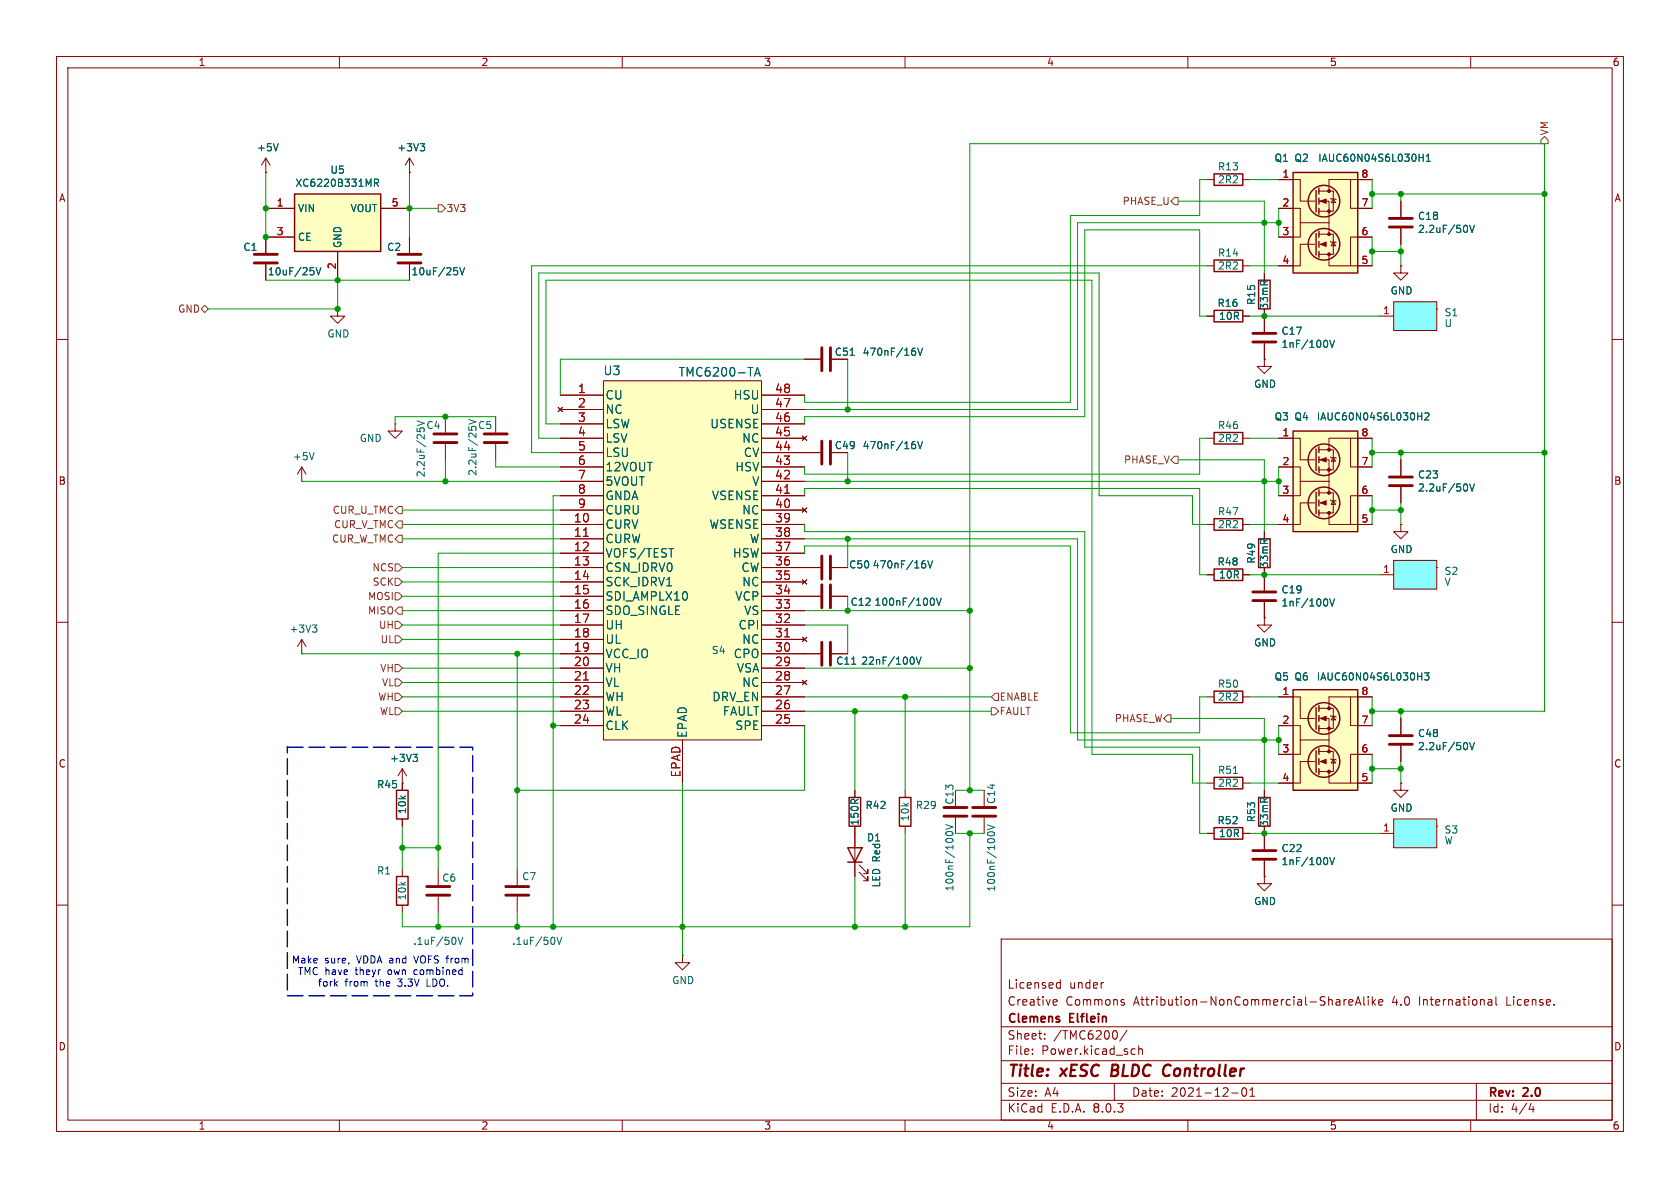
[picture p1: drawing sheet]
<svg xmlns="http://www.w3.org/2000/svg" width="297mm" height="210mm" viewBox="0 0 297 210" stroke-linecap="round" stroke-linejoin="round" font-family="sans-serif">
<g fill="none" stroke="#840000" stroke-width=".18">
<path d="M10 10h277v190h-277zM12 12h273v186h-273zM60 10v2M110 10v2M160 10v2M210 10v2M260 10v2M10 60h2M285 60h2M69.8 74.9v1.3h1.3l-1.3 1.3-1.2-1.3h1.2M69.8 74.9h.1M78.7 73.7v2.8"/>
<path d="M78.7 78.5v2.8M213.4 92.7h1.2M219.7 92.7h1.3M10 110h2M285 110h2M10 160h2M285 160h2M177 166h108v32h-108zM186.4 176.7l.4 .1 .1 .3-.7 .1M186.8 177.6l-.4 .1M186.9 174.6h.6M186.9 173.8h.6"/>
<path d="M187.5 173.2v1.5M195 173.7h.1M198.4 177.2l.3 .1 .1 .2-.2 .2h-.3M198.4 176.7l.3 .1M237.6 176.7v1M238 176.7l-.3 .1-.1 .2M238.5 177.2l.7-.1-.1-.3-.4-.1-.2 .2v.7h.6M239.6 177.7l.5-1.5 .5 1.5M239.7 177.3h.8M241.1 176.2v1.3l.2 .2M241.9 176.2v.1M241.9 176.7v1"/>
<path d="M242.6 176.2v1.5M242.7 177.1l.5 .6M243.2 176.7l-.6 .6M243.7 177.2l.8-.1-.1-.3-.4-.1-.3 .2 .1 .7h.6M263.1 177.6h.6M263.1 176.8h.6v.9M263.7 177.1l-.6 .1M264.5 176.2v1.3l.2 .2M60 198v2M110 198v2M160 198v2M177 194.5h108"/>
<path d="M177 191.5h108M177 187.5h108M177 181.5h108M182.5 186.3v.1M182.5 185.5v.1M184.7 183.6v.1M184.7 182.8v.1M197 191.5v3M197.3 182.3l.2 .5-.2 .8M199.2 182.1l-1.2 2M200.2 185.4l.5 .1M200.7 186.3l-.5 .1"/>
<path d="M201.3 185.5l.2-.1 .4 .1 .1 .9M201.3 184.9v1.5M210 198v2M217.7 193.2h1.2M219.7 192.4l.2-.1a.81 .81 0 0 1 .6 .6 .81 .81 0 0 1-.3 .8l-.2 .1a.81 .81 0 0 1-.3-1.4zM221 193.8h.8M221 192.7l.4-.4v1.5M260 198v2M261 191.5v6.5M270.7 195l-.4 1.1h.9M271 195.6v1"/>
</g>
<path d="M196.7 188.2l-.3 2h.8M206.6 188.2l-.5 .1M206.6 190.1l-.4 .1" fill="none" stroke="#840000" stroke-width=".4"/>
<path d="M76.7 76.7h4.1M76.7 78.2h4.1" fill="none" stroke="#840000" stroke-width=".51"/>
<path d="M73.7 75.7v.6M73.7 74.4l1.3 .4-1.3 .4M74.8 75.6h-.3l-.3 .3" fill="none" stroke="#006464" stroke-width=".18"/>
<path d="M214.6 91.7h5.1v2h-5.1z" fill="none" stroke="#840000" stroke-width=".25"/>
<path d="M228.6 30.5h11.4v17.8h-11.4z" fill="#ffffc2"/>
<g fill="none" stroke="#840000" stroke-width=".25">
<path d="M228.6 30.5h11.4v17.8h-11.4zM232.7 33.7v3.8M233.2 33.3v1M233.2 35.1v1M233.2 36.8v1M232.7 41.3v3.8M233.2 40.9v1M233.2 42.7v1M233.2 44.5v1"/>
<circle cx="234.1" cy="35.6" r="2.79"/>
<circle cx="234.1" cy="43.2" r="2.79"/>
</g>
<g fill="#840000" stroke="#840000" stroke-width=".18">
<path d="M233.4 43.2l1-.4v.8z"/>
<path d="M233.4 35.6l1-.4v.7z"/>
<circle cx="234.9" cy="45" r=".25"/>
<circle cx="234.9" cy="41.4" r=".25"/>
<circle cx="234.9" cy="37.3" r=".25"/>
<circle cx="234.9" cy="33.8" r=".25"/>
</g>
<g fill="none" stroke="#840000" stroke-width=".18">
<path d="M47 30.5h.1M47 27.9l-.8 1.3M47 27.9v2.6M47 27.9l.8 1.3M226.1 36.8h3.8v2.6M226.1 31.8h3.8v3.8h2.5M229.9 39.4v2.5h-3.8M229.9 39.4h5M233.2 35.6h1.7v3.8M233.2 33.8h2.5v3.5h-2.5M234.9 39.4v2M235.2 35.1l.1 .1h.8l.1 .1"/>
<path d="M235.7 35.2l.4 .6h-.8zM238.8 31.8v5h1.2M240 31.8v5M240 36.8h2.6M242.6 31.8h-7.7v2M247.6 35.6v2.8M232.4 43.2h-2.5v3.8h-3.8M233.2 41.4h2.5v3.6h-2.5M235 45l-.1 2h7.7M235.2 42.7l.1 .1h.8l.1 .1M235.7 42.8l.4 .6h-.8zM242.6 41.9h-3.8v5.1"/>
<path d="M247.6 40.4v2.8M142.2 115.6h2.8M147.1 115.6h2.8M120.6 168.9v1.3h1.3l-1.3 1.3-1.2-1.3h1.2M120.6 168.9h.1"/>
</g>
<path d="M49.2 25.4l-.4 1.3M250.9 27.9h.7M251.6 27.2v1.3M252.1 28.5h.8M252.1 27.6l.4-.4v1.3M259.3 39.9l.2 .4-.2 .7M259.8 39.8l.4 1.3 .5-1.3M150.6 117.4h.7M161.3 116.1a.79 .79 0 0 1 0 1.3M162 116.1l.4 1.3 .4-1.3" fill="none" stroke="#006464" stroke-width=".18"/>
<path d="M245.6 38.6h4.1M245.6 40.1h4.1M145.3 113.5v4.1M146.8 113.5v4.1" fill="none" stroke="#840000" stroke-width=".51"/>
<path d="M246.4 53.3h7.6v5.1h-7.6z" fill="#8bfdff"/>
<path d="M243.8 55.9h2.6M246.4 53.3h7.6v5.1h-7.6zM247.6 47v1.3h1.3l-1.3 1.2-1.2-1.2h1.2M247.6 47h.1M254 54.6h.1" fill="none" stroke="#840000" stroke-width=".18"/>
<path d="M228.6 76.2h11.4v17.8h-11.4z" fill="#ffffc2"/>
<g fill="none" stroke="#840000" stroke-width=".25">
<path d="M228.6 76.2h11.4v17.8h-11.4zM232.7 79.4v3.8M233.2 79v1M222.5 95.3h2v5h-2zM232.7 87v3.8M233.2 80.8v1M233.2 82.6v1M233.2 86.6v1M233.2 88.4v1M233.2 90.2v1M214.6 100.6h5.1v2h-5.1z"/>
<circle cx="234.1" cy="88.9" r="2.79"/>
<circle cx="234.1" cy="81.3" r="2.79"/>
</g>
<g fill="#840000" stroke="#840000" stroke-width=".18">
<path d="M233.4 88.9l1-.4v.8z"/>
<path d="M233.4 81.3l1-.4v.8z"/>
<circle cx="234.9" cy="90.7" r=".25"/>
<circle cx="234.9" cy="87.1" r=".25"/>
<circle cx="234.9" cy="83.1" r=".25"/>
<circle cx="234.9" cy="79.5" r=".25"/>
</g>
<g fill="none" stroke="#840000" stroke-width=".18">
<path d="M223.5 55.9v2.8M223.5 63.5v1.3h1.3l-1.3 1.2-1.3-1.2h1.3M223.5 63.5h.1M223.5 60.7v2.8M226.1 77.5h3.8v3.8h2.5M233.2 79.5h2.5v3.6h-2.5M238.8 77.5v5.1h1.2M240 77.5v5.1M242.6 77.5h-7.7v2M223.5 94v1.3M226.1 82.6h3.8v2.5M229.9 85.1v2.5h-3.8"/>
<path d="M229.9 85.1h5M232.4 88.9h-2.5v3.8h-3.8M233.2 81.3h1.7v3.8M233.2 87.1h2.5v3.6h-2.5M234.9 85.1v2M235 90.7l-.1 2h7.7M235.2 88.4l.1 .1h.8l.1 .1M235.2 80.8l.1 .1h.8l.1 .1M235.7 88.5l.4 .7h-.8zM235.7 80.9l.4 .6h-.8zM240 82.6h2.6M242.6 87.6h-3.8v5.1"/>
<path d="M213.4 101.6h1.2M219.7 101.6h1.3M223.5 109.2v1.3h1.3l-1.3 1.3-1.3-1.3h1.3M223.5 109.2h.1M223.5 100.3v4.1M223.5 106.4v2.8"/>
</g>
<path d="M234.7 60.4v.8M235.1 60.1l.4 1.3 .4-1.3M250.6 73.6h.8M251.4 73v1.2M251.9 73.1l.5-.1 .2 .3-.8 .9h.8M234.7 106.1v.8M235.1 105.9l.4 1.2 .4-1.2" fill="none" stroke="#006464" stroke-width=".18"/>
<path d="M221.5 58.9h4.1M221.5 60.5h4.1M221.5 106.2h4.1M221.5 104.6h4.1" fill="none" stroke="#840000" stroke-width=".51"/>
<path d="M52.1 34.3h15.2v10.2h-15.2z" fill="#ffffc2"/>
<path d="M52.1 34.3h15.2v10.2h-15.2zM222.5 141h2v5.1h-2z" fill="none" stroke="#840000" stroke-width=".25"/>
<g fill="none" stroke="#840000" stroke-width=".18">
<path d="M47 36.8h5.1M67.3 36.8h5.1M72.4 30.5h.1M72.4 27.9l-.8 1.3M72.4 27.9v2.6M72.4 27.9l.8 1.3M47 46.7v2.8M52.1 41.9h-5.1v2.8M59.7 54.6v1.3h1.3l-1.3 1.3-1.3-1.3h1.3M59.7 54.6h.1M59.7 44.5v5M72.4 41.9v2.8"/>
<path d="M72.4 46.7v2.8M223.5 139.7v1.3M223.5 146.1v4M223.5 152.1v2.8"/>
</g>
<path d="M66.2 32.3h.6l.1-.2v-.3l-.7-.1v1.2M66.5 32.3l.4 .6M74.3 25.4h.8l-.5 .5M74.8 25.9l.3 .2v.3l-.3 .3M55.5 47.9v.6M55.9 47.3l.4 1.3 .4-1.3M80.9 47.9v.6M81.3 47.3l.4 1.3 .4-1.3M234.7 151.8v.8M235.1 151.6l.4 1.3 .4-1.3" fill="none" stroke="#006464" stroke-width=".18"/>
<path d="M45 46.5h4M45 45h4M70.4 46.5h4M70.4 45h4M221.5 151.9h4.1M221.5 150.4h4.1" fill="none" stroke="#840000" stroke-width=".51"/>
<path d="M116.9 112.1h7.6v6.9h-7.6z" fill="#8bfdff"/>
<path d="M213.4 47h1.2M219.7 47h1.3M116.9 112.1h7.6v6.9h-7.6zM124.5 116.8h.1M174 139.7v2.8M168.9 144.5v2.8M174 144.5v2.8" fill="none" stroke="#840000" stroke-width=".18"/>
<path d="M166.9 142.7h4M166.9 144.3h4M172 142.7h4M172 144.3h4" fill="none" stroke="#840000" stroke-width=".51"/>
<path d="M167.2 145.8l1.3 .4-1.3 .4M167.3 147.5l-.1-.1a.68 .68 0 0 1 .6-.4 .68 .68 0 0 1 .7 .4l-.1 .1M174.6 145.8l1.2 .5-1.2 .4M174.6 147.6v-.1a.68 .68 0 0 1 .6-.5 .68 .68 0 0 1 .6 .5v.1" fill="none" stroke="#006464" stroke-width=".18"/>
<path d="M214.6 46h5.1v2h-5.1z" fill="none" stroke="#840000" stroke-width=".25"/>
<path d="M228.6 121.9h11.4v17.8h-11.4z" fill="#ffffc2"/>
<g fill="none" stroke="#840000" stroke-width=".25">
<path d="M214.6 54.9h5.1v2h-5.1zM222.5 49.5h2v5.1h-2zM214.6 76.5h5.1v2h-5.1zM70.1 139.7h2v5.1h-2zM214.6 137.4h5.1v2h-5.1zM214.6 122.2h5.1v2h-5.1zM228.6 121.9h11.4v17.8h-11.4zM232.7 125.1v3.8M232.7 132.7v3.8M233.2 124.7v1M233.2 126.5v1M233.2 128.3v1"/>
<path d="M233.2 132.3v1.1M233.2 134.1v1M233.2 135.9v1M70.1 154.9h2v5.1h-2zM149.9 149.9h2.5l-1.3 2.5zM149.9 152.4h2.5M150.1 141h2v5.1h-2zM159 141h2v5.1h-2zM214.6 146.3h5.1v2h-5.1z"/>
<circle cx="234.1" cy="127" r="2.79"/>
<circle cx="234.1" cy="134.6" r="2.79"/>
</g>
<g fill="#840000" stroke="#840000" stroke-width=".18">
<path d="M233.4 134.6l1-.4v.8z"/>
<path d="M233.4 127l1-.4v.8z"/>
<circle cx="234.9" cy="136.4" r=".25"/>
<circle cx="234.9" cy="132.8" r=".25"/>
<circle cx="234.9" cy="128.8" r=".25"/>
<circle cx="234.9" cy="125.2" r=".25"/>
</g>
<g fill="none" stroke="#840000" stroke-width=".18">
<path d="M213.4 55.9h1.2M219.7 55.9h1.3M223.5 48.3v1.2M223.5 54.6v1.3M213.4 77.5h1.2M219.7 77.5h1.3M53.3 115.6h.1M53.3 113l-.7 1.3M53.3 113v2.6M53.3 113l.8 1.3M142.2 100.3h2.8M142.2 105.4h2.8"/>
<path d="M147.1 100.3h2.8M147.1 105.4h2.8M71.1 138.4h.1M71.1 135.9l-.7 1.3M71.1 135.9v3.8M71.1 135.9l.8 1.3M151.1 139.7v1.3M160 139.7v1.3M213.4 123.2h1.2M213.4 138.4h1.2M219.7 123.2h1.3M219.7 138.4h1.3"/>
<path d="M226.1 128.3h3.8v2.5M226.1 123.2h3.8v3.8h2.5M229.9 130.8v2.6h-3.8M229.9 130.8h5M232.4 134.6h-2.5v3.8h-3.8M233.2 127h1.7v3.8M233.2 132.8h2.5v3.6h-2.5M233.2 125.2h2.5v3.6h-2.5M234.9 130.8v2M235 136.5l-.1 1.9h7.7M235.2 134.1l.1 .1h.8l.1 .2M235.2 126.5l.1 .1h.8l.1 .1"/>
<path d="M235.7 134.2l.4 .7h-.8zM235.7 126.6l.4 .7h-.8zM238.8 123.2v5.1h1.2M240 123.2v5.1M240 128.3h2.6M242.6 133.4h-3.8v5M242.6 123.2h-7.7v2M247.6 138.4v1.3h1.3l-1.3 1.3-1.2-1.3h1.2M247.6 138.4h.1M71.1 144.8v1.3M71.1 153.7v1.2M77.5 153.7v2.8"/>
<path d="M77.5 158.5v2.8M91.4 153.7v2.8M91.4 158.5v2.8M151.1 146.1v8.8M151.9 154.2l1.5 1.5v-.8v.8h-.7M151.9 152.9l1.5 1.5v-.7v.7h-.7M160 146.1v1.2M213.4 147.3h1.2M219.7 147.3h1.3M223.5 154.9v1.3h1.3l-1.3 1.3-1.3-1.3h1.3M223.5 154.9h.1M71.1 160v1.3"/>
</g>
<g fill="none" stroke="#006464" stroke-width=".18">
<path d="M163.3 99.1h.2M163.4 99.6l.3 .3v.3l-.3 .2M164 99.1l.4 1.3 .5-1.3M55.2 110.5h.8l-.4 .5M55.8 111l.2 .2v.3l-.2 .3M164.6 105.8l.2-.1a.68 .68 0 0 1 .4 .7 .68 .68 0 0 1-.4 .6l-.2-.1M165.5 105.7l.5 1.3 .4-1.3M250.6 119.5h.8M251.4 118.9v1.3M251.8 118.9h.8l-.4 .5 .4 .1v.6l-.2 .1-.6-.1M73 133.3h.8l-.4 .5M73.6 133.8l.2 .3v.3l-.2 .2"/>
<path d="M218 136.7h.8M81 165.7l.4 1.2 .4-1.2M98.5 165.7l.4 1.2 .4-1.2"/>
</g>
<path d="M145.3 98.3v4.1M146.8 98.3v4.1M145.3 103.4v4M146.8 103.4v4M75.4 158.2h4.1M75.4 156.7h4.1M89.4 158.2h4.1M89.4 156.7h4.1" fill="none" stroke="#840000" stroke-width=".51"/>
<path d="M246.4 144.8h7.6v5.1h-7.6z" fill="#8bfdff"/>
<path d="M142.2 63.5h2.8M142.2 80h2.8M247.6 127v2.8M247.6 131.8v2.8M243.8 147.3h2.6M246.4 144.8h7.6v5.1h-7.6zM254 146.1h.1" fill="none" stroke="#840000" stroke-width=".18"/>
<path d="M145.3 61.5v4M145.3 78v4M146.8 61.5v4M146.8 78v4M245.6 131.6h4.1M245.6 130h4.1" fill="none" stroke="#840000" stroke-width=".51"/>
<path d="M150.3 62.8h.7M161.5 61.5h.3M161.5 78h.3M161.6 62l.3 .3v.3l-.3 .2M161.6 78.5l.3 .3v.3l-.3 .2M162.2 61.5l.5 1.3 .4-1.3M162.2 78l.5 1.3 .4-1.3M259.3 131.3l.2 .4-.2 .8M259.8 131.3l.4 1.2 .5-1.2" fill="none" stroke="#006464" stroke-width=".18"/>
<path d="M106.7 67.3h27.9v63.5h-27.9z" fill="#ffffc2"/>
<g fill="none" stroke="#840000" stroke-width=".18">
<path d="M98.7 72l.7 .8M99.1 69.9h7.6M99.1 72.4h7.6M99.1 74.9h7.6M99.1 77.5h7.6M99.4 72l-.7 .8M106.7 67.3h27.9v63.5h-27.9zM134.6 69.9h7.6M134.6 72.4h7.6M134.6 74.9h7.6M134.6 77.5h7.6M141.9 77.1l.7 .8"/>
<path d="M142.6 77.1l-.7 .8M99.1 92.7h7.6M99.1 95.3h7.6M99.1 97.8h7.6M99.1 90.2h7.6M99.1 87.6h7.6M99.1 85.1h7.6M99.1 82.6h7.6M99.1 80h7.6M134.6 92.7h7.6M134.6 95.3h7.6M134.6 97.8h7.6"/>
<path d="M134.6 90.2h7.6M134.6 87.6h7.6M134.6 85.1h7.6M134.6 82.6h7.6M134.6 80h7.6M141.9 89.8l.7 .8M142.6 89.8l-.7 .8M99.1 100.3h7.6M99.1 102.9h7.6M99.1 105.4h7.6M99.1 108h7.6M99.1 110.5h7.6"/>
<path d="M99.1 113h7.6M99.1 115.6h7.6M99.1 118.1h7.6M134.6 100.3h7.6M134.6 102.9h7.6M134.6 105.4h7.6M134.6 108h7.6M134.6 110.5h7.6M134.6 113h7.6M134.6 115.6h7.6M134.6 118.1h7.6M141.9 112.6l.7 .8"/>
<path d="M141.9 102.5l.7 .8M142.6 112.6l-.7 .8M142.6 102.5l-.7 .8M99.1 120.7h7.6M99.1 123.2h7.6M99.1 125.7h7.6M99.1 128.3h7.6M120.6 130.8v7.6M134.6 120.7h7.6M134.6 123.2h7.6M134.6 125.7h7.6M134.6 128.3h7.6"/>
<path d="M141.9 120.3l.7 .7M142.6 120.3l-.7 .7"/>
</g>
<path d="M103.2 94.8h.8M138.7 87.2h.9M138.7 112.6h.9M103.2 120.2h.8" fill="none" stroke="#a90000" stroke-width=".18"/>
<path d="M133.4 66.5l.5-1.5 .5 1.5M133.5 66h.8" fill="none" stroke="#006464" stroke-width=".18"/>
<path d="M246.4 99.1h7.6v5h-7.6z" fill="#8bfdff"/>
<g fill="none" stroke="#840000" stroke-width=".18">
<path d="M47 30.5h.1M47 36.8h5.1M67.3 36.8h5.1M72.4 30.5h.1M213.4 31.8h1.2M219.7 31.8h1.3M226.1 31.8h2.5M226.1 36.8h2.5M240 31.8h2.6M240 36.8h2.6M247.6 35.6v2.8M47 46.7v2.8"/>
<path d="M52.1 41.9h-5.1v2.8M59.7 44.5v5M72.4 41.9v2.8M72.4 46.7v2.8M213.4 55.9h1.2M219.7 55.9h1.3M223.5 48.3v1.2M223.5 54.6v4.1M226.1 41.9h2.5M226.1 47h2.5M240 41.9h2.6M240 47h2.6"/>
<path d="M247.6 47h.1M247.6 40.4v2.8M87.6 73.7v2.8M87.6 78.5v2.8M98.7 72l.7 .8M99.1 77.5h7.6M99.1 69.9h7.6M99.1 72.4h7.6M99.1 74.9h7.6M99.4 72l-.7 .8M134.6 77.5h7.6M134.6 69.9h7.6"/>
<path d="M134.6 72.4h7.6M134.6 74.9h7.6M141.9 77.1l.7 .8M142.2 63.5h2.8M142.6 77.1l-.7 .8M223.5 63.5h.1M223.5 60.7v2.8M226.1 77.5h2.5M240 77.5h2.6M53.3 85.1h.1M53.3 82.6l-.7 1.2M53.3 82.6v2.5"/>
<path d="M53.3 82.6l.8 1.2M99.1 82.6h7.6M99.1 87.6h7.6M99.1 92.7h7.6M99.1 80h7.6M99.1 95.3h7.6M99.1 97.8h7.6M99.1 90.2h7.6M99.1 85.1h7.6M134.6 82.6h7.6M134.6 87.6h7.6M134.6 92.7h7.6"/>
<path d="M134.6 80h10.4M134.6 95.3h7.6M134.6 97.8h7.6M134.6 90.2h7.6M134.6 85.1h7.6M141.9 89.8l.7 .8M142.6 89.8l-.7 .8M223.5 94v1.3M226.1 82.6h2.5M226.1 87.6h2.5M226.1 92.7h2.5M240 82.6h2.6"/>
<path d="M240 87.6h2.6M240 92.7h2.6M246.4 99.1h7.6v5h-7.6zM247.6 92.7v1.3h1.3l-1.3 1.3-1.2-1.3h1.2M247.6 92.7h.1M247.6 81.3v2.8M247.6 86.1v2.8M99.1 115.6h7.6M99.1 100.3h7.6M99.1 105.4h7.6M99.1 102.9h7.6M99.1 108h7.6"/>
<path d="M99.1 110.5h7.6M99.1 113h7.6M99.1 118.1h7.6M134.6 115.6h10.4M134.6 100.3h10.4M134.6 105.4h10.4M134.6 102.9h7.6M134.6 108h7.6M134.6 110.5h7.6M134.6 113h7.6M134.6 118.1h7.6M141.9 112.6l.7 .8"/>
<path d="M141.9 102.5l.7 .8M142.6 112.6l-.7 .8M142.6 102.5l-.7 .8M147.1 115.6h2.8M147.1 100.3h2.8M147.1 105.4h2.8M213.4 101.6h1.2M219.7 101.6h1.3M223.5 109.2h.1M223.5 100.3v4.1M223.5 106.4v2.8M243.8 101.6h2.6"/>
<path d="M254 100.3h.1M71.1 138.4h.1M71.1 138.4v1.3M99.1 123.2h7.6M99.1 128.3h7.6M99.1 120.7h7.6M99.1 125.7h7.6M120.6 130.8v7.6M134.6 123.2h7.6M134.6 128.3h7.6M134.6 120.7h7.6M134.6 125.7h7.6"/>
<path d="M141.9 120.3l.7 .7M142.6 120.3l-.7 .7M151.1 139.7v1.3M223.5 139.7v1.3M226.1 123.2h2.5M226.1 128.3h2.5M226.1 133.4h2.5M226.1 138.4h2.5M240 123.2h2.6M240 128.3h2.6M240 133.4h2.6M240 138.4h2.6"/>
<path d="M247.6 138.4h.1M247.6 127v2.8M247.6 131.8v2.8M71.1 144.8v1.3M151.1 146.1v3.8M151.1 152.4v2.5M213.4 147.3h1.2M219.7 147.3h1.3M223.5 154.9h.1M223.5 146.1v4M223.5 152.1v2.8"/>
</g>
<path d="M85.6 76.7h4.1M85.6 78.2h4.1M245.6 85.9h4.1M245.6 84.3h4.1" fill="none" stroke="#840000" stroke-width=".51"/>
<g fill="none" stroke="#006464" stroke-width=".18">
<path d="M49.2 25.4l-.4 1.3M66.2 32.3h.6l.1-.2v-.3l-.7-.1v1.2M66.5 32.3l.4 .6M74.3 25.4h.8l-.5 .5M74.8 25.9l.3 .2v.3l-.3 .3M250.9 27.9h.7M251.6 27.2v1.3M252.1 28.5h.8M252.1 27.6l.4-.4v1.3M259.3 39.9l.2 .4-.2 .7M259.8 39.8l.4 1.3 .5-1.3M55.5 47.9v.6"/>
<path d="M55.9 47.3l.4 1.3 .4-1.3M80.9 47.9v.6M81.3 47.3l.4 1.3 .4-1.3M82.9 75.4v.6M82.9 74.1l1.2 .5-1.2 .4M83.9 75.4h-.3l-.2 .2M133.4 66.5l.5-1.5 .5 1.5M133.5 66h.8M150.3 62.8h.7M161.5 61.5h.3M161.5 78h.3M161.6 62l.3 .3v.3l-.3 .2"/>
<path d="M161.6 78.5l.3 .3v.3l-.3 .2M162.2 61.5l.5 1.3 .4-1.3M162.2 78l.5 1.3 .4-1.3M234.7 60.4v.8M235.1 60.1l.4 1.3 .4-1.3M250.6 73.6h.8M251.4 73v1.2M251.9 73.1l.5-.1 .2 .3-.8 .9h.8M55.5 80l-.4 1.3M163.3 99.1h.2M163.4 99.6l.3 .3v.3l-.3 .2M164 99.1l.4 1.3 .5-1.3"/>
<path d="M259.3 85.6l.2 .4-.2 .8M259.8 85.5l.4 1.3 .5-1.3M150.6 117.4h.7M161.3 116.1a.79 .79 0 0 1 0 1.3M162 116.1l.4 1.3 .4-1.3M164.6 105.8l.2-.1a.68 .68 0 0 1 .4 .7 .68 .68 0 0 1-.4 .6l-.2-.1M165.5 105.7l.5 1.3 .4-1.3M234.7 106.1v.8M235.1 105.9l.4 1.2 .4-1.2M250.6 119.5h.8M251.4 118.9v1.3M251.8 118.9h.8l-.4 .5 .4 .1v.6l-.2 .1-.6-.1"/>
<path d="M73 133.3h.8l-.4 .5M73.6 133.8l.2 .3v.3l-.2 .2M259.3 131.3l.2 .4-.2 .8M259.8 131.3l.4 1.2 .5-1.2M234.7 151.8v.8M235.1 151.6l.4 1.3 .4-1.3"/>
</g>
<path d="M214.6 30.7h5.1v2.1h-5.1z" fill="none" stroke="#840000" stroke-width=".25"/>
<g fill="none" stroke="#725600" stroke-width=".18">
<path d="M77.5 36.2h.6l.6 .6-.6 .7h-.6zM207 35.6l.6-.7h.7v1.3h-.7zM273 24.1l.7 .7v.6h-1.3v-.6zM36.2 54l.6 .6-.6 .6-.6-.6zM69.8 95.3l.7-.7h.6v1.3h-.6zM69.8 99.7h.7l.6 .6-.6 .7h-.7zM70.5 92.1h.6v1.2h-.6l-.7-.6zM70.5 89.5h.6v1.3h-.6l-.7-.6zM207 81.3l.6-.7h.7v1.3h-.7zM69.8 104.8h.7l.6 .6-.6 .6h-.7zM69.8 102.2h.7l.6 .7-.6 .6h-.7zM69.8 112.4h.7l.6 .6-.6 .7h-.7z"/>
<path d="M69.8 109.9h.7l.6 .6-.6 .6h-.7zM69.8 117.5h.7l.6 .6-.6 .6h-.7zM70.5 107.3h.6v1.3h-.6l-.7-.6zM69.8 125.1h.7l.6 .6-.6 .7h-.7zM69.8 120h.7l.6 .7-.6 .6h-.7zM69.8 122.6h.7l.6 .6-.6 .6h-.7zM175.3 125.1h.6l.6 .6-.6 .7h-.6zM175.9 122.6h.6v1.2h-.6l-.6-.6zM206.4 126.4h.6v1.2h-.6l-.7-.6z"/>
</g>
<path d="M73.1 169l.5 1.2" fill="none" stroke="#0000c2" stroke-width=".18"/>
<path d="M50.8 132.1h32.8v43.9h-32.8z" fill="none" stroke="#0000c2" stroke-width=".25" stroke-dasharray="2.8 1"/>
<g fill="none" stroke="#009600" stroke-width=".18">
<path d="M47 30.5v11.4M72.4 30.5v11.4M72.4 36.8h5.1M208.3 35.6h15.2v12.7M213.4 31.8h-1.3v6.3h-22.9v33h-47v-1.2M221 31.8h5.1M226.1 36.8v5.1M226.1 39.4h-35.6v33h-48.3M242.6 31.8v5M242.6 34.3h30.4M247.6 34.3v1.3M47 49.5h25.4"/>
<path d="M59.7 49.5v5.1h-22.9M213.4 55.9h-1.3v-15.3h-20.3v33.1h-49.6v1.2M213.4 47h-119.4v33h5.1M221 55.9h22.8M221 47h5.1M242.6 41.9v5.1M242.6 44.5h5M247.6 43.2v3.8M87.6 73.7h-17.8v1.2M99.1 77.5h-3.9v-29.2h99.1v39.3h16.5v5.1h2.6M99.1 74.9h-2.6v-25.4h96.5v83.9h17.8v5h2.6M142.2 63.5h-43.1v6.4"/>
<path d="M149.9 63.5v8.9M213.4 77.5h-1.3v6.3h-69.9v-1.2M221 77.5h5.1M242.6 77.5v5.1M53.3 85.1h45.8M71.1 92.7h28M71.1 90.2h28M71.1 95.3h28M78.7 81.3v3.8M87.6 81.3v1.3h11.5M99.1 87.6h-1.3v76.2M99.1 97.8h-21.6v55.9"/>
<path d="M142.2 85.1h83.9M142.2 87.6v-1.2h69.9v15.2h1.3M142.2 92.7v1.3h49.6v38.1h20.3v15.2h1.3M142.2 97.8v-1.3h47v33h22.9v-6.3h1.3M142.2 95.3h48.3v35.5h35.6M149.9 80v5.1M149.9 95.3v5M208.3 81.3h15.2v12.7M221 92.7h5.1M226.1 82.6v5M242.6 87.6v5.1M242.6 90.2h5"/>
<path d="M242.6 80h30.4M247.6 80v1.3M247.6 88.9v3.8M53.3 115.6h45.8M71.1 108h28M71.1 110.5h28M71.1 118.1h28M71.1 113h28M71.1 100.3h28M71.1 102.9h28M71.1 105.4h28M91.4 115.6v38.1"/>
<path d="M142.2 108h29.2M142.2 110.5h7.7v5.1M142.2 118.1h29.2M149.9 105.4v2.6M221 101.6h22.8M71.1 125.7h28M71.1 123.2h28M71.1 120.7h28M97.8 128.3h1.3M120.6 138.4v30.5M142.2 125.7h33.1M142.2 123.2h33.1"/>
<path d="M142.2 128.3v11.4h-50.8M151.1 125.7v14M160 123.2v16.5M168.9 139.7h5.1M207 127h16.5v12.7M221 138.4h5.1M221 123.2h5.1M226.1 128.3v5.1M242.6 123.2v5.1M242.6 133.4v5M242.6 125.7h30.4v-100.3h-101.6v114.3M242.6 135.9h5"/>
<path d="M247.6 125.7v1.3M247.6 134.6v3.8M71.1 146.1v7.6M71.1 149.9h6.4M151.1 154.9v8.9M160 147.3v16.5M168.9 147.3h5.1M171.4 147.3v16.5h-100.3v-2.5M221 147.3h22.8M77.5 161.3v2.5M91.4 161.3v2.5"/>
</g>
<path d="M103.2 94.8h.8M138.7 87.2h.9M138.7 112.6h.9M103.2 120.2h.8" fill="none" stroke="#a90000" stroke-width=".18"/>
<g fill="#009600" stroke="#009600" stroke-width=".18">
<circle cx="242.6" cy="44.5" r=".46"/>
<circle cx="247.6" cy="44.5" r=".46"/>
<circle cx="273" cy="80" r=".46"/>
<circle cx="247.6" cy="80" r=".46"/>
<circle cx="223.5" cy="55.9" r=".46"/>
<circle cx="273" cy="34.3" r=".46"/>
<circle cx="247.6" cy="125.7" r=".46"/>
<circle cx="242.6" cy="125.7" r=".46"/>
<circle cx="226.1" cy="85.1" r=".46"/>
<circle cx="223.5" cy="85.1" r=".46"/>
<circle cx="223.5" cy="101.6" r=".46"/>
<circle cx="242.6" cy="80" r=".46"/>
<circle cx="247.6" cy="90.2" r=".46"/>
<circle cx="242.6" cy="90.2" r=".46"/>
<circle cx="226.1" cy="130.8" r=".46"/>
<circle cx="247.6" cy="135.9" r=".46"/>
<circle cx="242.6" cy="135.9" r=".46"/>
<circle cx="223.5" cy="147.3" r=".46"/>
<circle cx="223.5" cy="130.8" r=".46"/>
<circle cx="247.6" cy="34.3" r=".46"/>
<circle cx="226.1" cy="39.4" r=".46"/>
<circle cx="242.6" cy="34.3" r=".46"/>
<circle cx="223.5" cy="39.4" r=".46"/>
<circle cx="151.1" cy="163.8" r=".46"/>
<circle cx="160" cy="163.8" r=".46"/>
<circle cx="171.4" cy="139.7" r=".46"/>
<circle cx="91.4" cy="163.8" r=".46"/>
<circle cx="91.4" cy="139.7" r=".46"/>
<circle cx="97.8" cy="128.3" r=".46"/>
<circle cx="97.8" cy="163.8" r=".46"/>
<circle cx="120.6" cy="163.8" r=".46"/>
<circle cx="151.1" cy="125.7" r=".46"/>
<circle cx="160" cy="123.2" r=".46"/>
<circle cx="171.4" cy="147.3" r=".46"/>
<circle cx="77.5" cy="163.8" r=".46"/>
<circle cx="91.4" cy="115.6" r=".46"/>
<circle cx="149.9" cy="108" r=".46"/>
<circle cx="171.4" cy="108" r=".46"/>
<circle cx="171.4" cy="118.1" r=".46"/>
<circle cx="149.9" cy="85.1" r=".46"/>
<circle cx="149.9" cy="95.3" r=".46"/>
<circle cx="149.9" cy="72.4" r=".46"/>
<circle cx="71.1" cy="149.9" r=".46"/>
<circle cx="77.5" cy="149.9" r=".46"/>
<circle cx="78.7" cy="85.1" r=".46"/>
<circle cx="78.7" cy="73.7" r=".46"/>
<circle cx="47" cy="36.8" r=".46"/>
<circle cx="47" cy="41.9" r=".46"/>
<circle cx="72.4" cy="36.8" r=".46"/>
<circle cx="59.7" cy="54.6" r=".46"/>
<circle cx="59.7" cy="49.5" r=".46"/>
</g>
<g font-size="2.8" fill="#840000">
<text x="178" y="190.9">Title:</text>
<text x="187.7" y="190.9">xESC</text>
<text x="197.3" y="190.9">BLDC</text>
<text x="207.3" y="190.9">Controller</text>
</g>
<g font-size="2.1" fill="#a90000">
<text x="102.1" y="69.6">1</text>
<text x="136.9" y="69.6">48</text>
<text x="102.1" y="72.1">2</text>
<text x="102.1" y="74.7">3</text>
<text x="102.1" y="77.2">4</text>
<text x="136.9" y="77.2">45</text>
<text x="136.9" y="74.7">46</text>
<text x="136.9" y="72.1">47</text>
<text x="102.1" y="79.8">5</text>
<text x="102.1" y="82.3">6</text>
<text x="136.9" y="82.3">43</text>
<text x="136.9" y="79.8">44</text>
<text x="102.1" y="84.8">7</text>
<text x="102.1" y="87.4">8</text>
<text x="102.1" y="89.9">9</text>
<text x="136.9" y="89.9">40</text>
<text x="136.9" y="87.4">41</text>
<text x="136.9" y="84.8">42</text>
<text x="101.4" y="92.5">10</text>
<text x="101.4" y="95">11</text>
<text x="136.9" y="95">38</text>
<text x="136.9" y="92.5">39</text>
<text x="101.4" y="97.5">12</text>
<text x="101.4" y="100.1">13</text>
<text x="136.9" y="100.1">36</text>
<text x="136.9" y="97.5">37</text>
<text x="101.4" y="102.6">14</text>
<text x="101.4" y="105.2">15</text>
<text x="101.4" y="107.7">16</text>
<text x="136.9" y="107.7">33</text>
<text x="136.9" y="105.2">34</text>
<text x="136.9" y="102.6">35</text>
<text x="101.4" y="110.2">17</text>
<text x="101.4" y="112.8">18</text>
<text x="136.9" y="112.8">31</text>
<text x="136.9" y="110.2">32</text>
<text x="101.4" y="115.3">19</text>
<text x="101.4" y="117.9">20</text>
<text x="136.9" y="117.9">29</text>
<text x="136.9" y="115.3">30</text>
<text x="101.4" y="120.4">21</text>
<text x="101.4" y="122.9">22</text>
<text x="101.4" y="125.5">23</text>
<text x="136.9" y="125.5">26</text>
<text x="136.9" y="122.9">27</text>
<text x="136.9" y="120.4">28</text>
<text x="101.4" y="128">24</text>
<text x="136.9" y="128">25</text>
<text x="120.4" y="137.5" transform="rotate(-90 120.4 137.5)">EPAD</text>
</g>
<g font-size="2.1" fill="#006464">
<text x="106.6" y="66.5">U3</text>
<text x="106.9" y="70.8">CU</text>
<text x="119.9" y="66.8">TMC6200-TA</text>
<text x="129.6" y="70.8">HSU</text>
<text x="106.9" y="73.4">NC</text>
<text x="106.9" y="75.9">LSW</text>
<text x="125.5" y="75.9">USENSE</text>
<text x="132.6" y="73.4">U</text>
<text x="106.9" y="78.4">LSV</text>
<text x="106.9" y="81">LSU</text>
<text x="106.9" y="83.5">12VOUT</text>
<text x="129.9" y="83.5">HSV</text>
<text x="131.1" y="78.4">NC</text>
<text x="131.4" y="81">CV</text>
<text x="106.9" y="86.1">5VOUT</text>
<text x="106.9" y="88.6">GNDA</text>
<text x="125.8" y="88.6">VSENSE</text>
<text x="132.9" y="86.1">V</text>
<text x="106.9" y="93.7">CURV</text>
<text x="106.9" y="91.1">CURU</text>
<text x="125.4" y="93.7">WSENSE</text>
<text x="131.1" y="91.1">NC</text>
<text x="106.9" y="96.2">CURW</text>
<text x="106.9" y="98.8">VOFS/TEST</text>
<text x="106.9" y="101.3">CSN_IDRV0</text>
<text x="129.5" y="98.8">HSW</text>
<text x="131" y="101.3">CW</text>
<text x="132.5" y="96.2">W</text>
<text x="106.9" y="103.8">SCK_IDRV1</text>
<text x="106.9" y="106.4">SDI_AMPLX10</text>
<text x="129.9" y="106.4">VCP</text>
<text x="131.1" y="103.8">NC</text>
<text x="106.9" y="108.9">SDO_SINGLE</text>
<text x="106.9" y="111.5">UH</text>
<text x="130.5" y="111.5">CPI</text>
<text x="131.5" y="108.9">VS</text>
<text x="106.9" y="114">UL</text>
<text x="106.9" y="116.5">VCC_IO</text>
<text x="106.9" y="119.1">VH</text>
<text x="129.6" y="116.5">CPO</text>
<text x="130.2" y="119.1">VSA</text>
<text x="131.1" y="114">NC</text>
<text x="106.9" y="121.6">VL</text>
<text x="106.9" y="124.2">WH</text>
<text x="125.9" y="124.2">DRV_EN</text>
<text x="131.1" y="121.6">NC</text>
<text x="106.9" y="126.7">WL</text>
<text x="106.9" y="129.2">CLK</text>
<text x="121.6" y="130.6" transform="rotate(-90 121.6 130.6)">EPAD</text>
<text x="127.7" y="126.7">FAULT</text>
<text x="129.9" y="129.2">SPE</text>
</g>
<g font-size="2.1" fill="#840000">
<text x="178" y="178">Creative</text>
<text x="178" y="175">Licensed</text>
<text x="188.4" y="178">Commons</text>
<text x="189" y="175">under</text>
<text x="200.5" y="178">Attribution-NonCommercial-ShareAlike</text>
<text x="246.3" y="178">4.0</text>
<text x="251.1" y="178">International</text>
<text x="266.7" y="178">License.</text>
<text x="178" y="184">Sheet:</text>
<text x="178" y="181.2">Clemens</text>
<text x="186.2" y="184">/TMC6200/</text>
<text x="189.2" y="181.2">Elflein</text>
<text x="178" y="186.7">File:</text>
<text x="184.1" y="186.7">Power.kicad_sch</text>
<text x="178" y="196.9">KiCad</text>
<text x="178" y="194.1">Size:</text>
<text x="184.7" y="194.1">A4</text>
<text x="185.7" y="196.9">E.D.A.</text>
<text x="193.3" y="196.9">8.0.3</text>
<text x="200" y="194.1">Date:</text>
<text x="207" y="194.1">2021-12-01</text>
<text x="263" y="194.3">Rev:</text>
<text x="263" y="196.9">Id:</text>
<text x="267.1" y="196.9">4/4</text>
<text x="269.4" y="194.3">2.0</text>
</g>
<g font-size="1.8" fill="#840000">
<text x="35" y="11.9">1</text>
<text x="85" y="11.9">2</text>
<text x="135" y="11.9">3</text>
<text x="185" y="11.9">4</text>
<text x="235" y="11.9">5</text>
<text x="285" y="11.9">6</text>
<text x="10.3" y="35.9">A</text>
<text x="285.3" y="35.9">A</text>
<text x="147.5" y="63.1">C51</text>
<text x="147.5" y="79.6">C49</text>
<text x="10.3" y="85.9">B</text>
<text x="285.3" y="85.9">B</text>
<text x="10.3" y="135.9">C</text>
<text x="285.3" y="135.9">C</text>
<text x="10.3" y="185.9">D</text>
<text x="285.3" y="185.9">D</text>
<text x="35" y="199.9">1</text>
<text x="85" y="199.9">2</text>
<text x="135" y="199.9">3</text>
<text x="185" y="199.9">4</text>
<text x="235" y="199.9">5</text>
<text x="285" y="199.9">6</text>
</g>
<g font-size="1.8" fill="#006464">
<text x="45.3" y="26.9">+5V</text>
<text x="70.1" y="26.9">+3V3</text>
<text x="225.2" y="28.8">Q1</text>
<text x="228.9" y="28.8">Q2</text>
<text x="232.9" y="28.8">IAUC60N04S6L030H1</text>
<text x="52.1" y="33.2">XC6220B331MR</text>
<text x="58.3" y="30.9">U5</text>
<text x="215.2" y="30.3">R13</text>
<text x="215.2" y="32.6">2R2</text>
<text x="52.6" y="37.7">VIN</text>
<text x="61.9" y="37.7">VOUT</text>
<text x="250.6" y="41.4">2.2uF/50V</text>
<text x="250.6" y="39.1">C18</text>
<text x="42.9" y="44.6">C1</text>
<text x="52.6" y="42.8">CE</text>
<text x="60.6" y="43.9" transform="rotate(-90 60.6 43.9)">GND</text>
<text x="68.3" y="44.6">C2</text>
<text x="215.2" y="45.6">R14</text>
<text x="215.2" y="47.9">2R2</text>
<text x="47.3" y="48.9">10uF/25V</text>
<text x="72.7" y="48.9">10uF/25V</text>
<text x="245.7" y="52.2">GND</text>
<text x="57.8" y="59.9">GND</text>
<text x="215.1" y="54.5">R16</text>
<text x="215.4" y="56.7">10R</text>
<text x="222.1" y="54" transform="rotate(-90 222.1 54)">R15</text>
<text x="224.4" y="54.9" transform="rotate(-90 224.4 54.9)">33mR</text>
<text x="226.5" y="59.4">C17</text>
<text x="255.3" y="56.1">S1</text>
<text x="255.3" y="58">U</text>
<text x="152.4" y="63.1">470nF/16V</text>
<text x="226.5" y="61.7">1nF/100V</text>
<text x="221.6" y="68.8">GND</text>
<text x="75.3" y="76">C4</text>
<text x="84.4" y="76">C5</text>
<text x="215.2" y="76">R46</text>
<text x="225.2" y="74.5">Q3</text>
<text x="228.9" y="74.5">Q4</text>
<text x="232.7" y="74.5">IAUC60N04S6L030H2</text>
<text x="51.7" y="81.6">+5V</text>
<text x="63.5" y="78.3">GND</text>
<text x="152.4" y="79.6">470nF/16V</text>
<text x="215.2" y="78.3">2R2</text>
<text x="75.3" y="84.5" transform="rotate(-90 75.3 84.5)">2.2uF/25V</text>
<text x="84.4" y="84.2" transform="rotate(-90 84.4 84.2)">2.2uF/25V</text>
<text x="250.6" y="87.1">2.2uF/50V</text>
<text x="250.6" y="84.8">C23</text>
<text x="215.2" y="91.3">R47</text>
<text x="215.2" y="93.6">2R2</text>
<text x="150" y="100.7">C50</text>
<text x="154.2" y="100.7">470nF/16V</text>
<text x="215.1" y="100.2">R48</text>
<text x="222.1" y="99.7" transform="rotate(-90 222.1 99.7)">R49</text>
<text x="224.4" y="100.6" transform="rotate(-90 224.4 100.6)">33mR</text>
<text x="245.7" y="98">GND</text>
<text x="255.3" y="101.8">S2</text>
<text x="150.3" y="107.3">C12</text>
<text x="154.5" y="107.3">100nF/100V</text>
<text x="215.4" y="102.5">10R</text>
<text x="226.5" y="107.4">1nF/100V</text>
<text x="226.5" y="105.1">C19</text>
<text x="255.3" y="103.7">V</text>
<text x="51.1" y="112">+3V3</text>
<text x="125.7" y="115.8">S4</text>
<text x="147.7" y="117.7">C11</text>
<text x="152.2" y="117.7">22nF/100V</text>
<text x="221.6" y="114.5">GND</text>
<text x="215.2" y="121.8">R50</text>
<text x="215.2" y="124.1">2R2</text>
<text x="225.2" y="120.5">Q5</text>
<text x="228.9" y="120.5">Q6</text>
<text x="232.7" y="120.5">IAUC60N04S6L030H3</text>
<text x="250.6" y="130.5">C48</text>
<text x="68.9" y="134.9">+3V3</text>
<text x="215.2" y="137">R51</text>
<text x="250.6" y="132.8">2.2uF/50V</text>
<text x="66.6" y="139.5">R45</text>
<text x="152.9" y="143.2">R42</text>
<text x="161.8" y="143.2">R29</text>
<text x="168.8" y="142.3" transform="rotate(-90 168.8 142.3)">C13</text>
<text x="176.1" y="142.2" transform="rotate(-90 176.1 142.2)">C14</text>
<text x="215.2" y="139.3">2R2</text>
<text x="245.7" y="143.7">GND</text>
<text x="72" y="144" transform="rotate(-90 72 144)">10k</text>
<text x="152" y="146" transform="rotate(-90 152 146)">150R</text>
<text x="153.2" y="148.9">D1</text>
<text x="160.9" y="145.3" transform="rotate(-90 160.9 145.3)">10k</text>
<text x="215.1" y="145.9">R52</text>
<text x="215.4" y="148.2">10R</text>
<text x="222.1" y="145.5" transform="rotate(-90 222.1 145.5)">R53</text>
<text x="224.4" y="146.3" transform="rotate(-90 224.4 146.3)">33mR</text>
<text x="255.3" y="147.5">S3</text>
<text x="255.3" y="149.5">W</text>
<text x="66.6" y="154.8">R1</text>
<text x="92.2" y="155.8">C7</text>
<text x="226.5" y="153.1">1nF/100V</text>
<text x="226.5" y="150.8">C22</text>
<text x="72" y="159.2" transform="rotate(-90 72 159.2)">10k</text>
<text x="78.1" y="156.1">C6</text>
<text x="155.8" y="157" transform="rotate(-90 155.8 157)">LED Red</text>
<text x="168.8" y="157.7" transform="rotate(-90 168.8 157.7)">100nF/100V</text>
<text x="176.1" y="157.7" transform="rotate(-90 176.1 157.7)">100nF/100V</text>
<text x="221.6" y="160.2">GND</text>
<text x="72.9" y="167.2">.1uF/50V</text>
<text x="90.4" y="167.2">.1uF/50V</text>
<text x="118.7" y="174.2">GND</text>
</g>
<g font-size="1.8" fill="#725600">
<text x="273.9" y="24" transform="rotate(-90 273.9 24)">VM</text>
<text x="78.8" y="37.7">3V3</text>
<text x="198.4" y="36.4">PHASE_U</text>
<text x="31.4" y="55.5">GND</text>
<text x="198.6" y="82.1">PHASE_V</text>
<text x="58.7" y="91">CUR_U_TMC</text>
<text x="59" y="93.6">CUR_V_TMC</text>
<text x="58.6" y="96.1">CUR_W_TMC</text>
<text x="65.7" y="101.2">NCS</text>
<text x="64.9" y="106.3">MOSI</text>
<text x="65.8" y="103.7">SCK</text>
<text x="64.9" y="108.8">MISO</text>
<text x="66.9" y="111.4">UH</text>
<text x="67.2" y="113.9">UL</text>
<text x="67.1" y="119">VH</text>
<text x="66.8" y="124.1">WH</text>
<text x="67.4" y="121.5">VL</text>
<text x="176.6" y="124.1">ENABLE</text>
<text x="67.1" y="126.6">WL</text>
<text x="176.6" y="126.6">FAULT</text>
<text x="197" y="127.9">PHASE_W</text>
</g>
<g font-size="1.8" fill="#a90000">
<text x="226.6" y="31.5">1</text>
<text x="240.6" y="31.5">8</text>
<text x="48.8" y="36.6">1</text>
<text x="48.8" y="41.7">3</text>
<text x="69.1" y="36.6">5</text>
<text x="226.6" y="36.6">2</text>
<text x="226.6" y="41.7">3</text>
<text x="240.6" y="41.7">6</text>
<text x="240.6" y="36.6">7</text>
<text x="59.4" y="47.7" transform="rotate(-90 59.4 47.7)">2</text>
<text x="226.6" y="46.7">4</text>
<text x="240.6" y="46.7">5</text>
<text x="244.4" y="55.6">1</text>
<text x="226.6" y="77.2">1</text>
<text x="240.6" y="77.2">8</text>
<text x="226.6" y="82.3">2</text>
<text x="240.6" y="82.3">7</text>
<text x="226.6" y="87.4">3</text>
<text x="240.6" y="87.4">6</text>
<text x="226.6" y="92.5">4</text>
<text x="240.6" y="92.5">5</text>
<text x="244.4" y="101.3">1</text>
<text x="226.6" y="122.9">1</text>
<text x="240.6" y="122.9">8</text>
<text x="226.6" y="128">2</text>
<text x="240.6" y="128">7</text>
<text x="226.6" y="133.1">3</text>
<text x="240.6" y="133.1">6</text>
<text x="226.6" y="138.2">4</text>
<text x="240.6" y="138.2">5</text>
<text x="244.4" y="147.1">1</text>
</g>
<g font-size="1.8" fill="#0000c2">
<text x="51.5" y="170.5">Make</text>
<text x="52.6" y="172.6">TMC have</text>
<text x="57.4" y="170.5">sure,</text>
<text x="63" y="172.6">theyr</text>
<text x="63.2" y="170.5">VDDA and</text>
<text x="68.8" y="172.6">own</text>
<text x="73.6" y="172.6">combined</text>
<text x="73.7" y="170.5">VOFS from</text>
<text x="56.1" y="174.6">fork</text>
<text x="61" y="174.6">from</text>
<text x="66.5" y="174.6">the</text>
<text x="70.6" y="174.6">3.3V</text>
<text x="75.9" y="174.6">LDO.</text>
</g>
</svg>
